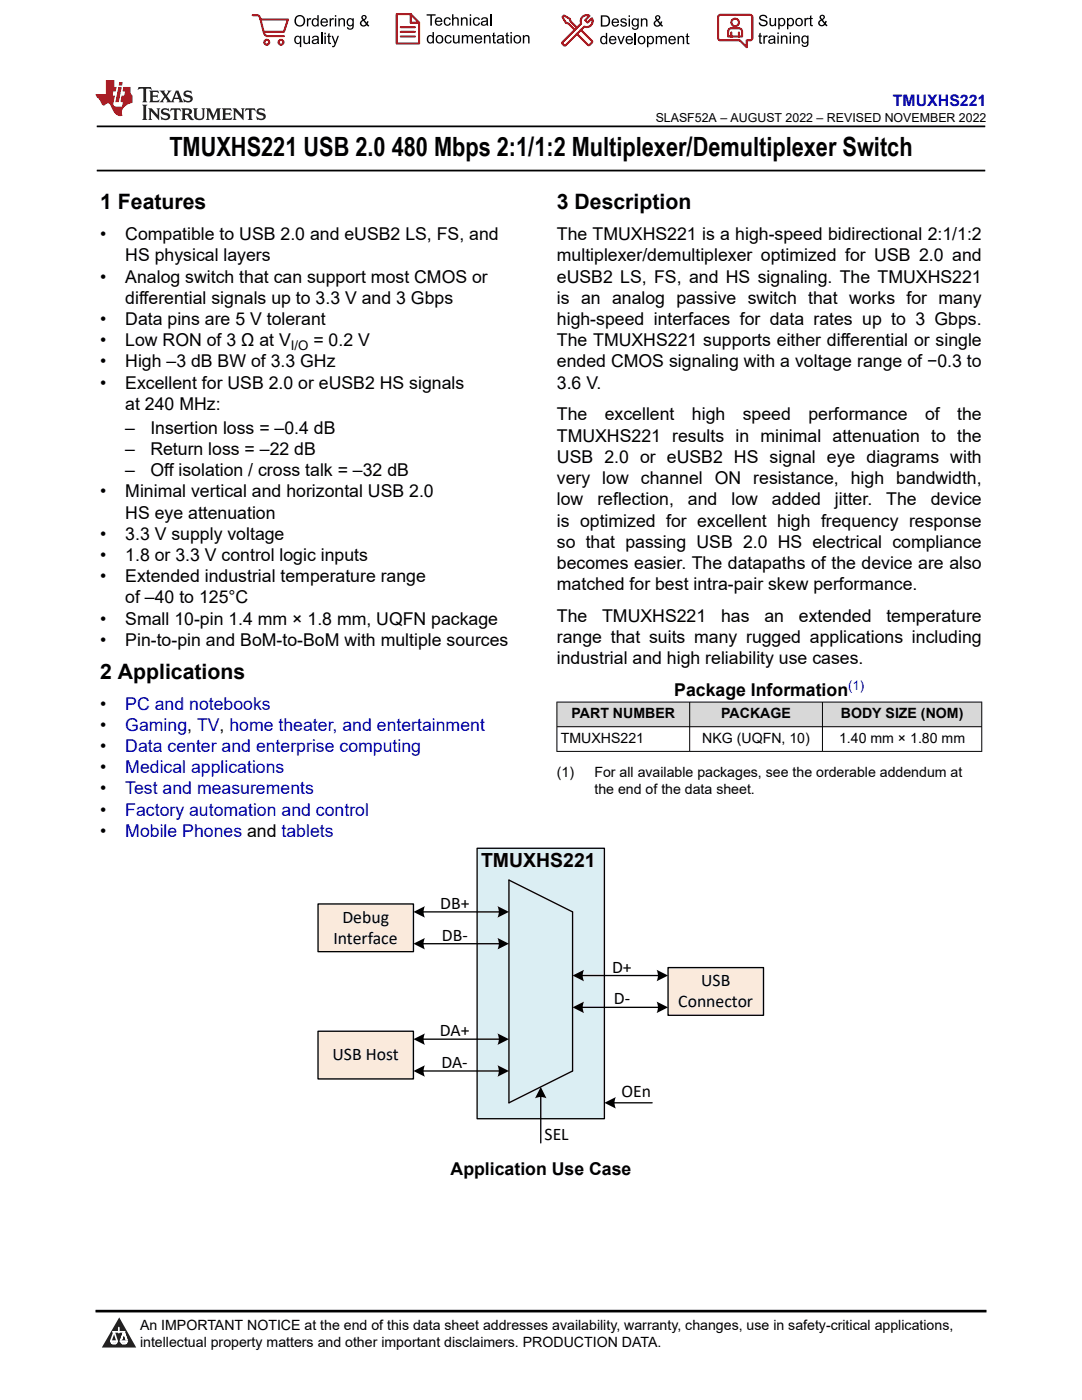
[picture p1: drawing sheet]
<svg xmlns="http://www.w3.org/2000/svg" width="216mm" height="279mm" viewBox="0 0 216 279" stroke-linecap="round" stroke-linejoin="round" font-family="sans-serif">
<path d="M19.3 25.2h177.3M19.3 34h177.3" fill="none" stroke="#000" stroke-width=".35"/>
<g fill="#d8d8d8">
<path d="M111.1 140.1h84.8v4.9h-84.8z" fill-rule="evenodd"/>
<path d="M111.2 140.2h26.4v4.8h-26.4z" fill-rule="evenodd"/>
<path d="M137.7 140.2h26.3v4.8h-26.3z" fill-rule="evenodd"/>
<path d="M164.2 140.2h31.6v4.8h-31.6z" fill-rule="evenodd"/>
</g>
<path d="M111.1 140.1h84.9M111.1 145h84.9M111.1 150h84.9M111.1 140.1v9.9M137.6 140.1v9.9M164.1 140.1v9.9M195.9 140.1v9.9" fill="none" stroke="#000" stroke-width=".2"/>
<path d="M95.2 169.3h25.4v54h-25.4z" fill-rule="evenodd" fill="#dbeef3"/>
<path d="M95.2 169.3h25.4v54h-25.4z" fill="none" stroke="#000" stroke-width=".26"/>
<path d="M63.5 180.4h19v9.5h-19z" fill-rule="evenodd" fill="#faeadc"/>
<path d="M101.6 175.6l12.7 6.4v31.7l-12.7 6.4zM63.5 180.4h19v9.5h-19zM84.4 182h15.1M84.4 188.3h15.1M116.1 194.7h15.2M84.4 207.4h15.1M84.4 213.7h15.1M116.1 201h15.2" fill="none" stroke="#000" stroke-width=".26"/>
<g fill="#000">
<path d="M82.5 182l2.3-1.2a2.59 2.59 0 0 0 0 2.3z" fill-rule="evenodd"/>
<path d="M82.5 188.3l2.3-1.1a2.59 2.59 0 0 0 0 2.3z" fill-rule="evenodd"/>
<path d="M99.3 180.8l2.3 1.2-2.3 1.1a2.59 2.59 0 0 0 0-2.3z" fill-rule="evenodd"/>
<path d="M99.3 187.2l2.3 1.1-2.3 1.2a2.59 2.59 0 0 0 0-2.3z" fill-rule="evenodd"/>
<path d="M114.3 194.7l2.2-1.2a2.59 2.59 0 0 0 0 2.3z" fill-rule="evenodd"/>
<path d="M114.3 201l2.2-1.1a2.59 2.59 0 0 0 0 2.3z" fill-rule="evenodd"/>
<path d="M131 193.5l2.3 1.2-2.3 1.1a2.59 2.59 0 0 0 0-2.3z" fill-rule="evenodd"/>
<path d="M82.5 207.4l2.3-1.2a2.59 2.59 0 0 0 0 2.3z" fill-rule="evenodd"/>
<path d="M82.5 213.7l2.3-1.1a2.59 2.59 0 0 0 0 2.3z" fill-rule="evenodd"/>
<path d="M99.3 206.2l2.3 1.2-2.3 1.1a2.59 2.59 0 0 0 0-2.3z" fill-rule="evenodd"/>
<path d="M99.3 212.6l2.3 1.1-2.3 1.2a2.59 2.59 0 0 0 0-2.3z" fill-rule="evenodd"/>
<path d="M131 199.9l2.3 1.1-2.3 1.2a2.59 2.59 0 0 0 0-2.3z" fill-rule="evenodd"/>
</g>
<path d="M63.5 205.8h19v9.5h-19z" fill-rule="evenodd" fill="#faeadc"/>
<path d="M63.5 205.8h19v9.5h-19z" fill="none" stroke="#000" stroke-width=".26"/>
<path d="M133.3 193.1h19.1v9.5h-19.1z" fill-rule="evenodd" fill="#faeadc"/>
<path d="M133.3 193.1h19.1v9.5h-19.1zM107.9 218.8v9.3M122.5 220.1h7.6" fill="none" stroke="#000" stroke-width=".26"/>
<g fill="#000">
<path d="M107.9 216.9l1.2 2.3a2.6 2.6 0 0 0-2.3 0z" fill-rule="evenodd"/>
<path d="M120.6 220.1l2.3-1.2a2.59 2.59 0 0 0 0 2.3z" fill-rule="evenodd"/>
</g>
<path d="M0 0h215.9v23.8h-215.9z" fill-rule="evenodd" fill="#fff"/>
<path d="M27.7 17.4l-.2 .6 .5-.3h.6v.1v2.2l-.2 .4h1l-.2-.4v-2.2v-.1h.5l.5 .3-.1-.6zM29.8 18.1l.2 .4v1.5l-.2 .4h1.9l.1-.6a1.08 1.08 0 0 1-1.3 .2v-.7h.6l.4 .2v-.6l-.4 .2h-.6v-.6l.2-.1a1 1 0 0 1 1 .2l-.1-.5zM31.8 18.1l1 1.1-1 1.2h.9l-.2-.2 .4-.7 .5 .7-.2 .2h1.6l-.2-.2 .1-.4h1l.1 .4-.1 .2h.9l-.2-.3-.8-2h-.5l-1 2.2-.8-1.1 .9-1.1h-.8l.2 .2-.5 .7-.3-.7 .1-.2zM35.2 18.5l.4 1h-.8zM36.8 18.2a.65 .65 0 0 0-.2 .7 .65 .65 0 0 0 .6 .5l.7 .2 .1 .2a.79 .79 0 0 1-.7 .4 .79 .79 0 0 1-.7-.5l.1 .7 .2-.1a.93 .93 0 0 0 1.1 .1 .93 .93 0 0 0 .4-1 1.46 1.46 0 0 0-1.2-.6l-.1-.3a1.09 1.09 0 0 1 1.2 .2l-.2-.6-.1 .1-.6-.2zM28.4 20.9l.2 .4v2.3l-.2 .3h1l-.2-.3v-2.3l.2-.4zM29.6 21.6l.2 .4v1.6l-.2 .3h.8l-.3-.3v-1.4l1.7 1.8v-2l.2-.4h-.8l.2 .2 .1 1.1-1.2-1.3zM32.3 21.8a.65 .65 0 0 0-.2 .7 .65 .65 0 0 0 .7 .4l.6 .2 .1 .2a.79 .79 0 0 1-.7 .4 .79 .79 0 0 1-.7-.5l.1 .7 .2-.1a.93 .93 0 0 0 1.1 .1 .93 .93 0 0 0 .4-.9 1.46 1.46 0 0 0-1.2-.6l-.1-.4a1.09 1.09 0 0 1 1.2 .2l-.2-.6-.1 .1-.6-.1zM34.1 21.6l-.1 .7a.63 .63 0 0 1 .7-.4l.1 1.7-.3 .3h1l-.2-.3v-1.7a.66 .66 0 0 1 .8 .4l-.1-.7zM36.2 21.6l.2 .4v1.6l-.2 .3h.9l-.2-.2v-.7h.5l.1 .2a.79 .79 0 0 0 1.2 .6l-1-.9a.61 .61 0 0 0 .6-.6 .61 .61 0 0 0-.5-.6zM36.9 21.9h.2a.47 .47 0 0 1 .5 .1 .47 .47 0 0 1 .1 .5l-.2 .2h-.6zM38.5 21.6l.2 .2a2.27 2.27 0 0 0 .4 2 1.04 1.04 0 0 0 1.7-.7v-1.3l.2-.2h-.8l.2 .4v1.1a.6 .6 0 0 1-.6 .6 .6 .6 0 0 1-.6-.6v-1.1l.3-.4zM41.1 21.6l.2 .4v1.6l-.2 .3h.7l-.2-.3v-1.5l.9 1.9 .8-1.9v1.5l-.2 .3h1l-.3-.3v-1.6l.3-.4h-.8l-.7 1.5-.7-1.5zM44.3 21.6l.2 .4v1.6l-.2 .3h1.9l.1-.5a1.09 1.09 0 0 1-1.3 .1v-.6h.6l.4 .1v-.6l-.4 .2h-.6v-.6l.2-.1a1.01 1.01 0 0 1 1 .3l-.1-.6zM46.4 21.6l.3 .4v1.6l-.3 .3h.8l-.2-.3v-1.4l1.6 1.8v-2l.2-.4h-.7l.2 .2v1.1l-1.2-1.3zM49 21.6l-.1 .7a.63 .63 0 0 1 .8-.4v1.7l-.3 .3h1l-.2-.3v-1.7a.66 .66 0 0 1 .8 .4l-.1-.7zM51.4 21.8a.65 .65 0 0 0-.2 .7 .65 .65 0 0 0 .6 .4l.6 .2 .2 .2a.79 .79 0 0 1-.8 .4 .79 .79 0 0 1-.6-.5l.1 .7 .2-.1a.93 .93 0 0 0 1 .1 .93 .93 0 0 0 .5-.9 1.46 1.46 0 0 0-1.3-.6l-.1-.4a1.09 1.09 0 0 1 1.3 .2l-.2-.6-.2 .1-.5-.1z" fill="#231f20"/>
<path d="M21.1 16v2.8h-2.1l.1 .3 .9 1a.95 .95 0 0 0 .9 .9 .59 .59 0 0 1 .6-.4 .59 .59 0 0 1 .5 .4l.4 .8a1.59 1.59 0 0 0 2.1 1.3 1.61 1.61 0 0 1 1-2.2l1-.4-.1-1.5a1.59 1.59 0 0 1-.4-1.6h-1.4l-.2 .9h.5l-.1 .8h-.5l-.2 1v.2l.4 .1-.2 .9h-.6a.73 .73 0 0 1-1.1-.7l.3-1.5h-.5l.2-.8h.5l.2-.9h-.5v-1.4zM23.6 17.4l-.6 3h.7l.6-3zM23.8 16.4l-.1 .7h.7l.1-.7z" fill="#ed1c24"/>
<g fill="#000">
<path d="M58.7 4.2a1.15 1.15 0 0 1 2.3 0 1.15 1.15 0 0 1-2.3 0zM59.3 3.5a.89 .89 0 0 0-.2 1.1 .89 .89 0 0 0 1.1 .4 .88 .88 0 0 0 .3-1.3 .88 .88 0 0 0-1.2-.2z" fill-rule="evenodd"/>
<path d="M58.9 7.3l.5-.2 .5 .3v-.3h.2v2.3h-.3v-.8a.74 .74 0 0 1-.9 0 .74 .74 0 0 1-.2-1zM59.1 7.5a.57 .57 0 0 0-.1 .7 .57 .57 0 0 0 .7 .2 .57 .57 0 0 0 .2-.7 .57 .57 0 0 0-.8-.2z" fill-rule="evenodd"/>
<path d="M61.2 3.6h.3v.3l.2-.2 .3-.1 .1 .1-.1 .3a.36 .36 0 0 0-.4 0 .36 .36 0 0 0-.1 .4v.9h-.3z" fill-rule="evenodd"/>
<path d="M60.5 7.1h.3v.9a.41 .41 0 0 0 .4 .6 .41 .41 0 0 0 .4-.6v-.9h.3v1.7h-.3v-.3a.58 .58 0 0 1-.7 .3 .58 .58 0 0 1-.4-.6z" fill-rule="evenodd"/>
<path d="M62.4 3.8l.5-.2 .4 .2v-.8h.3v2.3h-.3v-.2a.75 .75 0 0 1-1-.1 .75 .75 0 0 1 0-1zM62.6 4a.57 .57 0 0 0-.1 .7 .57 .57 0 0 0 .7 .2 .57 .57 0 0 0 .1-.7 .57 .57 0 0 0-.7-.2z" fill-rule="evenodd"/>
<path d="M62.4 7.3a.74 .74 0 0 1 .9-.1 .74 .74 0 0 1 .3 .9l.1 .7h-.3v-.2a.57 .57 0 0 1-.9 .2 .57 .57 0 0 1-.1-.8l.9-.3a.41 .41 0 0 0-.3-.4 .41 .41 0 0 0-.5 .4l-.3-.1zM62.6 8.2a.35 .35 0 0 0 .1 .5 .35 .35 0 0 0 .5-.3l.1-.4z" fill-rule="evenodd"/>
<path d="M64.7 6.5h.3v.3h-.3zM64.7 7.1h.3v1.7h-.3z" fill-rule="evenodd"/>
<path d="M64.2 3.8a.76 .76 0 0 1 .9-.1 .76 .76 0 0 1 .3 .8h-1.2a.47 .47 0 0 0 .4 .6 .47 .47 0 0 0 .5-.4l.3 .1a.82 .82 0 0 1-1.2 .3 .82 .82 0 0 1 0-1.3zM64.4 4l-.2 .3h.9l-.2-.4z" fill-rule="evenodd"/>
<path d="M65.8 3.6h.2v.3l.2-.2 .3-.1 .2 .1-.1 .3a.36 .36 0 0 0-.5 0 .36 .36 0 0 0 0 .4v.9h-.3z" fill-rule="evenodd"/>
<path d="M65.5 6.7l.3-.1v.5h.2v.3h-.2v.9v.2h.2l.1 .3a.41 .41 0 0 1-.5-.1 .41 .41 0 0 1-.1-.4v-.9h-.2v-.3h.2z" fill-rule="evenodd"/>
<path d="M66.1 7.1h.3l.5 1.4 .5-1.4h.2l-.6 1.7a.57 .57 0 0 1-.7 .6v-.3a.37 .37 0 0 0 .5-.3z" fill-rule="evenodd"/>
<path d="M66.8 3h.3v.3h-.3zM66.8 3.6h.3v1.7h-.3z" fill-rule="evenodd"/>
<path d="M67.5 3.6h.3v.3a.58 .58 0 0 1 .7-.3 .58 .58 0 0 1 .3 .7v1h-.2v-1a.4 .4 0 0 0-.5-.5 .4 .4 0 0 0-.3 .6v.9h-.3z" fill-rule="evenodd"/>
<path d="M69.3 3.8l.6-.2 .4 .2v-.2h.3v1.5a.71 .71 0 0 1-.5 .8 .71 .71 0 0 1-.9-.5h.3a.46 .46 0 0 0 .6 .3 .46 .46 0 0 0 .2-.6 .78 .78 0 0 1-1.1-.2 .78 .78 0 0 1 .1-1.1zM69.6 4a.53 .53 0 0 0-.1 .8 .53 .53 0 0 0 .8 0 .54 .54 0 0 0 0-.7 .54 .54 0 0 0-.7-.1z" fill-rule="evenodd"/>
<path d="M72.2 3.1a.53 .53 0 0 1 .9 .1 .53 .53 0 0 1-.4 .8l.5 .5 .1-.3 .2 .1-.2 .5 .4 .3-.2 .2-.3-.3a.71 .71 0 0 1-1.2 .1 .71 .71 0 0 1 .3-1.1l-.2-.5zM72.3 3.5a.3 .3 0 0 0 .6 0 .3 .3 0 0 0-.6 0zM72.3 4.3a.45 .45 0 0 0 0 .7 .45 .45 0 0 0 .7-.2l-.5-.6z" fill-rule="evenodd"/>
<path d="M85.1 2.8h1.8v.3h-.7v2h-.3v-2h-.8z" fill-rule="evenodd"/>
<path d="M85.3 7.2l.6-.2 .4 .2v-.8h.3v2.3h-.3v-.2a.76 .76 0 0 1-1-.1 .76 .76 0 0 1-.1-1zM85.6 7.4a.58 .58 0 0 0-.1 .7 .58 .58 0 0 0 .7 .2 .58 .58 0 0 0 .1-.7 .58 .58 0 0 0-.7-.2z" fill-rule="evenodd"/>
<path d="M87.2 7.2a.81 .81 0 0 1 1.1 .1 .81 .81 0 0 1-.1 1.2 .81 .81 0 0 1-1.2-.2v-.7zM87.3 7.4a.57 .57 0 0 0 0 .8 .57 .57 0 0 0 .8 0 .57 .57 0 0 0 0-.7 .57 .57 0 0 0-.8-.1z" fill-rule="evenodd"/>
<path d="M87 3.7a.77 .77 0 0 1 .9-.2 .77 .77 0 0 1 .4 .9h-1.3a.48 .48 0 0 0 .4 .5 .48 .48 0 0 0 .6-.3h.3a.83 .83 0 0 1-1.3 .4 .83 .83 0 0 1 0-1.3zM87.2 3.8l-.1 .3h.9l-.3-.4z" fill-rule="evenodd"/>
<path d="M88.7 3.7a.7 .7 0 0 1 1.2 .3h-.2a.45 .45 0 0 0-.6-.3 .45 .45 0 0 0-.3 .6 .45 .45 0 0 0 .3 .6 .45 .45 0 0 0 .6-.4l.3 .1a.76 .76 0 0 1-1.1 .5 .76 .76 0 0 1-.3-1.1z" fill-rule="evenodd"/>
<path d="M88.9 7.2a.7 .7 0 0 1 1.2 .3h-.3a.45 .45 0 0 0-.5-.3 .45 .45 0 0 0-.3 .6 .45 .45 0 0 0 .3 .6 .45 .45 0 0 0 .6-.3h.2a.76 .76 0 0 1-1 .5 .76 .76 0 0 1-.3-1.1z" fill-rule="evenodd"/>
<path d="M90.2 2.8h.3v.9a.59 .59 0 0 1 .7-.2 .59 .59 0 0 1 .3 .6v1h-.2v-1a.4 .4 0 0 0-.5-.4 .4 .4 0 0 0-.3 .5v.9h-.3z" fill-rule="evenodd"/>
<path d="M90.4 7h.3v.9a.41 .41 0 0 0 .4 .6 .41 .41 0 0 0 .3-.6v-.9h.3v1.7h-.2v-.3a.58 .58 0 0 1-.7 .3 .58 .58 0 0 1-.4-.7z" fill-rule="evenodd"/>
<path d="M92 3.5h.2v.2a.59 .59 0 0 1 .7-.3 .59 .59 0 0 1 .4 .7v1h-.3v-1a.41 .41 0 0 0-.4-.4 .41 .41 0 0 0-.4 .5v.9h-.2z" fill-rule="evenodd"/>
<path d="M92.1 7h.3v.3a.56 .56 0 0 1 1 0 .54 .54 0 0 1 .6-.3 .54 .54 0 0 1 .4 .5v1.2h-.3v-1.1a.34 .34 0 0 0-.3-.4 .34 .34 0 0 0-.4 .3v1.2h-.3v-1.1a.38 .38 0 0 0-.5-.3 .38 .38 0 0 0-.2 .5v.9h-.3z" fill-rule="evenodd"/>
<path d="M93.7 2.8h.3v.4h-.3zM93.7 3.5h.3v1.6h-.3z" fill-rule="evenodd"/>
<path d="M94.6 3.7a.7 .7 0 0 1 1.2 .3h-.3a.45 .45 0 0 0-.6-.3 .45 .45 0 0 0-.3 .6 .45 .45 0 0 0 .4 .6 .45 .45 0 0 0 .5-.4l.3 .1a.76 .76 0 0 1-1 .5 .76 .76 0 0 1-.4-1.1z" fill-rule="evenodd"/>
<path d="M94.9 7.2a.77 .77 0 0 1 .9-.1 .77 .77 0 0 1 .4 .8h-1.2a.48 .48 0 0 0 .3 .6 .48 .48 0 0 0 .6-.4l.3 .1a.83 .83 0 0 1-1.3 .3 .83 .83 0 0 1 0-1.3zM95.1 7.3l-.1 .4h.9l-.2-.4z" fill-rule="evenodd"/>
<path d="M96.6 7h.2v.3a.59 .59 0 0 1 .7-.3 .59 .59 0 0 1 .4 .7v1h-.3v-1a.41 .41 0 0 0-.4-.5 .41 .41 0 0 0-.4 .6v.9h-.2z" fill-rule="evenodd"/>
<path d="M96.1 3.7a.74 .74 0 0 1 1-.2 .74 .74 0 0 1 .3 .9v.7h-.2l-.1-.2a.59 .59 0 0 1-.8 .3 .59 .59 0 0 1-.2-.8l1-.3a.42 .42 0 0 0-.4-.5 .42 .42 0 0 0-.4 .4l-.3-.1zM96.3 4.5a.36 .36 0 0 0 .2 .5 .36 .36 0 0 0 .5-.2l.1-.5z" fill-rule="evenodd"/>
<path d="M98.4 6.6l.3-.2v.6h.2v.2h-.2v1v.2h.2l.1 .3a.41 .41 0 0 1-.5-.1 .41 .41 0 0 1-.1-.4v-1h-.2v-.2h.2z" fill-rule="evenodd"/>
<path d="M99.3 7.2a.74 .74 0 0 1 1-.2 .74 .74 0 0 1 .2 1l.1 .7h-.3v-.2a.59 .59 0 0 1-.8 .2 .59 .59 0 0 1-.3-.8l1.1-.3a.42 .42 0 0 0-.4-.4 .42 .42 0 0 0-.5 .3h-.2zM99.5 8a.36 .36 0 0 0 .2 .5 .36 .36 0 0 0 .4-.2l.2-.5z" fill-rule="evenodd"/>
<path d="M101 6.6l.3-.2v.6h.3v.2h-.3v1l.1 .2h.2v.3a.41 .41 0 0 1-.4-.1 .41 .41 0 0 1-.2-.4v-1h-.2v-.2h.2z" fill-rule="evenodd"/>
<path d="M101.9 6.4h.2v.3h-.2zM101.9 7h.2v1.7h-.2z" fill-rule="evenodd"/>
<path d="M102.7 7.2a.81 .81 0 0 1 1.1 .1 .81 .81 0 0 1-.1 1.2 .81 .81 0 0 1-1.2-.2v-.7zM102.9 7.4a.57 .57 0 0 0-.1 .8 .57 .57 0 0 0 .9 0 .57 .57 0 0 0-.1-.7 .57 .57 0 0 0-.7-.1z" fill-rule="evenodd"/>
<path d="M104.3 7h.3v.3a.59 .59 0 0 1 .7-.3 .59 .59 0 0 1 .4 .7v1h-.3v-1a.41 .41 0 0 0-.5-.5 .41 .41 0 0 0-.3 .6v.9h-.3z" fill-rule="evenodd"/>
<path d="M119.9 3.1h.8a1.12 1.12 0 0 1 1 1.1 1.12 1.12 0 0 1-1 1.1h-.8zM120.2 3.3v1.7h.5a.86 .86 0 0 0 .8-.8 .86 .86 0 0 0-.8-.9z" fill-rule="evenodd"/>
<path d="M119.9 7.4l.5-.3 .5 .3v-.8h.3v2.2h-.3v-.2a.75 .75 0 0 1-1 0 .75 .75 0 0 1-.1-1zM120.2 7.5a.57 .57 0 0 0-.2 .8 .57 .57 0 0 0 .8 .2 .57 .57 0 0 0 .1-.8 .57 .57 0 0 0-.7-.2z" fill-rule="evenodd"/>
<path d="M121.7 7.4a.76 .76 0 0 1 .9-.2 .76 .76 0 0 1 .4 .9h-1.2a.47 .47 0 0 0 .3 .5 .47 .47 0 0 0 .6-.3h.3a.82 .82 0 0 1-1.3 .4 .82 .82 0 0 1 0-1.3zM121.9 7.5l-.1 .3h.9l-.2-.4z" fill-rule="evenodd"/>
<path d="M122.2 3.9a.76 .76 0 0 1 .9-.2 .76 .76 0 0 1 .4 .9h-1.2a.47 .47 0 0 0 .4 .5 .47 .47 0 0 0 .5-.3h.3a.82 .82 0 0 1-1.2 .4 .82 .82 0 0 1-.1-1.3zM122.5 4l-.2 .3h.9l-.2-.4z" fill-rule="evenodd"/>
<path d="M123.9 3.8a.71 .71 0 0 1 1.1 .3h-.2a.32 .32 0 0 0-.4-.3 .32 .32 0 0 0-.3 .4h.1a.75 .75 0 0 1 .9 .8 .72 .72 0 0 1-.7 .3 .72 .72 0 0 1-.6-.5h.2a.36 .36 0 0 0 .4 .4 .36 .36 0 0 0 .3-.5 .8 .8 0 0 1-.9-.7z" fill-rule="evenodd"/>
<path d="M123.2 7.2h.3l.4 1.3 .5-1.3h.3l-.6 1.6h-.3z" fill-rule="evenodd"/>
<path d="M125.4 3.1h.3v.3h-.3zM125.4 3.7h.3v1.6h-.3z" fill-rule="evenodd"/>
<path d="M125 7.4a.76 .76 0 0 1 .9-.2 .76 .76 0 0 1 .4 .9h-1.2a.47 .47 0 0 0 .4 .5 .47 .47 0 0 0 .5-.3h.3a.82 .82 0 0 1-1.2 .4 .82 .82 0 0 1-.1-1.3zM125.3 7.5l-.2 .3h.9l-.2-.4z" fill-rule="evenodd"/>
<path d="M126.2 3.9l.5-.3 .5 .3v-.2h.3v1.4a.71 .71 0 0 1-.6 .8 .71 .71 0 0 1-.8-.5l.2 .1a.46 .46 0 0 0 .7 .2 .46 .46 0 0 0 .2-.6 .78 .78 0 0 1-1.1-.1 .78 .78 0 0 1 .1-1.1zM126.4 4a.53 .53 0 0 0 0 .8 .53 .53 0 0 0 .7 0 .54 .54 0 0 0 0-.7 .54 .54 0 0 0-.7-.1z" fill-rule="evenodd"/>
<path d="M127.5 7.3a.8 .8 0 0 1 1.1 .2 .8 .8 0 0 1-.1 1.1 .8 .8 0 0 1-1.2-.1v-.8zM127.7 7.5a.56 .56 0 0 0-.1 .9 .56 .56 0 0 0 .8-.1 .56 .56 0 0 0 0-.7 .56 .56 0 0 0-.7-.1z" fill-rule="evenodd"/>
<path d="M127.9 3.7h.2v.2a.58 .58 0 0 1 .7-.2 .58 .58 0 0 1 .4 .6v1h-.3v-1a.4 .4 0 0 0-.4-.4 .4 .4 0 0 0-.3 .5v.9h-.3z" fill-rule="evenodd"/>
<path d="M129.1 7.2h.2v.2a.72 .72 0 0 1 1-.1 .72 .72 0 0 1 .2 1 .64 .64 0 0 1-.5 .5 .64 .64 0 0 1-.6-.2v.8h-.3zM129.5 7.5a.56 .56 0 0 0-.1 .8 .56 .56 0 0 0 .7 .2 .56 .56 0 0 0 .1-.8 .56 .56 0 0 0-.7-.2z" fill-rule="evenodd"/>
<path d="M130.8 7.2h.3v.2a.55 .55 0 0 1 .9 0 .53 .53 0 0 1 .7-.3 .53 .53 0 0 1 .4 .6v1.1h-.3v-1a.34 .34 0 0 0-.3-.4 .34 .34 0 0 0-.4 .3v1.1h-.3v-1a.37 .37 0 0 0-.5-.4 .37 .37 0 0 0-.2 .6v.8h-.3z" fill-rule="evenodd"/>
<path d="M130.9 3.2a.53 .53 0 0 1 .8 .1 .53 .53 0 0 1-.3 .8l.4 .5 .1-.4 .3 .1-.2 .5 .3 .3-.2 .3-.3-.4a.71 .71 0 0 1-1.2 .1 .71 .71 0 0 1 .4-1.1l-.3-.5zM130.9 3.6a.3 .3 0 0 0 .6 0 .3 .3 0 0 0-.6 0zM130.9 4.3a.45 .45 0 0 0 0 .7 .45 .45 0 0 0 .7-.2l-.5-.6z" fill-rule="evenodd"/>
<path d="M133.6 7.4a.76 .76 0 0 1 .9-.2 .76 .76 0 0 1 .4 .9h-1.3a.47 .47 0 0 0 .4 .5 .47 .47 0 0 0 .6-.3h.3a.82 .82 0 0 1-1.3 .4 .82 .82 0 0 1 0-1.3zM133.8 7.5l-.1 .3h.9l-.3-.4z" fill-rule="evenodd"/>
<path d="M135.2 7.2h.3v.2a.58 .58 0 0 1 .7-.2 .58 .58 0 0 1 .3 .6v1h-.3v-1a.4 .4 0 0 0-.4-.4 .4 .4 0 0 0-.3 .5v.9h-.3z" fill-rule="evenodd"/>
<path d="M137 6.8l.3-.2v.6h.2v.2h-.2v1v.2h.2l.1 .2a.41 .41 0 0 1-.5 0 .41 .41 0 0 1-.1-.5v-.9h-.2v-.2h.2z" fill-rule="evenodd"/>
<path d="M151.7 3.1a.88 .88 0 0 1 1.4 .5h-.3a.49 .49 0 0 0-.5-.5 .49 .49 0 0 0-.4 .6v.1a1.06 1.06 0 0 1 1.3 1 .95 .95 0 0 1-1 .4 .95 .95 0 0 1-.8-.7h.3a.58 .58 0 0 0 .6 .5 .58 .58 0 0 0 .5-.6l-.2-.1a.95 .95 0 0 1-1.1-.9z" fill-rule="evenodd"/>
<path d="M151.5 6.7l.3-.2v.6h.3v.2h-.3v1v.2h.3v.2a.41 .41 0 0 1-.5 0 .41 .41 0 0 1-.1-.5v-.9h-.2v-.2h.2z" fill-rule="evenodd"/>
<path d="M152.3 7.1h.3v.2l.1-.2h.4h.1l-.1 .3a.36 .36 0 0 0-.4 0 .36 .36 0 0 0-.1 .5v.8h-.3z" fill-rule="evenodd"/>
<path d="M153.4 7.3a.74 .74 0 0 1 1-.2 .74 .74 0 0 1 .3 .9l.1 .7h-.3l-.1-.2a.57 .57 0 0 1-.8 .3 .57 .57 0 0 1-.1-.9l.9-.2a.41 .41 0 0 0-.4-.4 .41 .41 0 0 0-.4 .3h-.3zM153.7 8.1a.35 .35 0 0 0 .1 .5 .35 .35 0 0 0 .5-.2l.1-.5z" fill-rule="evenodd"/>
<path d="M153.5 3.6h.3v.9a.41 .41 0 0 0 .4 .5 .41 .41 0 0 0 .4-.5v-.9h.3v1.6h-.3v-.2a.58 .58 0 0 1-.7 .2 .58 .58 0 0 1-.4-.6z" fill-rule="evenodd"/>
<path d="M155.1 6.5h.3v.3h-.3zM155.1 7.1h.3v1.6h-.3z" fill-rule="evenodd"/>
<path d="M155.3 3.6h.2v.2a.72 .72 0 0 1 1-.1 .72 .72 0 0 1 .2 1 .64 .64 0 0 1-.5 .5 .64 .64 0 0 1-.6-.2v.8h-.3zM155.7 3.9a.56 .56 0 0 0-.2 .8 .56 .56 0 0 0 .8 .2 .56 .56 0 0 0 .1-.8 .56 .56 0 0 0-.7-.2z" fill-rule="evenodd"/>
<path d="M155.8 7.1h.3v.2a.58 .58 0 0 1 .7-.2 .58 .58 0 0 1 .3 .6v1h-.2v-1a.4 .4 0 0 0-.5-.4 .4 .4 0 0 0-.3 .5v.9h-.3z" fill-rule="evenodd"/>
<path d="M157 3.6h.3v.2a.72 .72 0 0 1 1-.1 .72 .72 0 0 1 .1 1 .64 .64 0 0 1-.4 .5 .64 .64 0 0 1-.7-.2v.8h-.3zM157.4 3.9a.56 .56 0 0 0-.1 .8 .56 .56 0 0 0 .7 .2 .56 .56 0 0 0 .2-.8 .56 .56 0 0 0-.8-.2z" fill-rule="evenodd"/>
<path d="M157.6 6.5h.2v.3h-.2zM157.6 7.1h.2v1.6h-.2z" fill-rule="evenodd"/>
<path d="M158.3 7.1h.2v.2a.58 .58 0 0 1 .7-.2 .58 .58 0 0 1 .4 .6v1h-.3v-1a.4 .4 0 0 0-.4-.4 .4 .4 0 0 0-.4 .5v.9h-.2z" fill-rule="evenodd"/>
<path d="M158.9 3.7a.8 .8 0 0 1 1.2 .2 .8 .8 0 0 1-.2 1.1 .8 .8 0 0 1-1.1-.1l-.1-.8zM159.1 3.9a.56 .56 0 0 0-.1 .9 .56 .56 0 0 0 .9 0 .56 .56 0 0 0-.1-.8 .56 .56 0 0 0-.7-.1z" fill-rule="evenodd"/>
<path d="M160.1 7.3l.5-.2 .5 .2v-.2h.2v1.4a.71 .71 0 0 1-.5 .9 .71 .71 0 0 1-.8-.5h.2a.46 .46 0 0 0 .6 .2 .46 .46 0 0 0 .2-.6 .78 .78 0 0 1-1-.1 .78 .78 0 0 1 .1-1.1zM160.3 7.4a.53 .53 0 0 0-.1 .8 .53 .53 0 0 0 .8 0 .54 .54 0 0 0 0-.7 .54 .54 0 0 0-.7-.1z" fill-rule="evenodd"/>
<path d="M160.5 3.6h.3v.2l.1-.2h.4h.1l-.1 .3a.36 .36 0 0 0-.4 0 .36 .36 0 0 0-.1 .5v.8h-.3z" fill-rule="evenodd"/>
<path d="M161.6 3.2l.3-.2v.6h.3v.2h-.3v1l.1 .2h.2v.2a.41 .41 0 0 1-.4 0 .41 .41 0 0 1-.2-.5v-.9h-.2v-.2h.2z" fill-rule="evenodd"/>
<path d="M163.7 3.1a.53 .53 0 0 1 .8 .1 .53 .53 0 0 1-.3 .8l.4 .5 .1-.3h.3l-.2 .5 .3 .3-.2 .3-.3-.3a.71 .71 0 0 1-1.2 .1 .71 .71 0 0 1 .4-1.2l-.3-.5zM163.8 3.5a.3 .3 0 0 0 .6 0 .3 .3 0 0 0-.6 0zM163.7 4.2a.45 .45 0 0 0 0 .8 .45 .45 0 0 0 .7-.3l-.5-.6z" fill-rule="evenodd"/>
</g>
<path d="M64.2 6.5v2.3M97.9 2.8v2.3M126.8 6.6v2.2" fill="none" stroke="#000" stroke-width=".28"/>
<g fill="none" stroke="#de0000" stroke-width=".42">
<path d="M50.4 3l1.1 .1a1.4 1.4 0 0 1 .6 1.2l.6 2.5a.95 .95 0 0 0 1.2 .4h2.8M52 3.9h5.5l-.8 2.4h-4M79.1 2.8h2.8v1.7h1.7v4.2h-4.5zM80 6.4h2.8M80 5.4h2.8M80 7.3h2.8M82 2.8l1.6 1.7M115.1 5.5l-1.2-1.2-.2-.5-1.2-.7-.3 .3 .7 1.1 .5 .2 1.3 1.3M115.9 6l2.2 2.2v.3l-.5 .5h-.3l-2.2-2.2zM115.9 6l.7-.7a1.19 1.19 0 0 0 1.3-.3 1.19 1.19 0 0 0 .2-1.4l-.8 .9-.5-.5 .8-.8a1.19 1.19 0 0 0-1.3 .1 1.19 1.19 0 0 0-.3 1.4l-3.8 3.7v.3l.3 .3h.3l2.3-2.2M143.3 3.2l.5-.2h5.9l.4 .2v4.4l-.2 .4-.9 .1v1.3l-1.4-1.3h-3.8l-.5-.3zM145.5 5.8l.4-.1h1.6a.61 .61 0 0 1 .6 .6v1h-2.8v-1z"/>
<path d="M145.9 6.5v.8M147.4 6.5v.8"/>
<circle cx="53.2" cy="8.4" r=".49"/>
<circle cx="56.1" cy="8.4" r=".49"/>
<circle cx="146.7" cy="4.5" r=".75"/>
</g>
<path d="M0 261.4h215.9v18h-215.9z" fill-rule="evenodd" fill="#fff"/>
<path d="M23.8 262.9l3.4 6h-6.9z" fill="#231f20"/>
<path d="M22.1 267.7h1.3l-.4 .5h-.3a.55 .55 0 0 1-.6-.5z" fill-rule="evenodd" fill="#fff"/>
<path d="M22.1 267.7h1.3l-.4 .5h-.3a.55 .55 0 0 1-.6-.5z" fill="none" stroke="#231f20" stroke-width=".34"/>
<path d="M22.1 267.7h1.3l-.4 .5h-.5zM22.6 265.8h.1M22.6 265.8h2.3zM23.7 265.9h.1M23.7 264.9v1zM24 267.7h.1" fill="none" stroke="#fff" stroke-width=".34"/>
<path d="M24.7 265.8l-.7 1.9z" fill="#fff"/>
<path d="M24.7 265.8l-.7 1.9z" fill="none" stroke="#fff" stroke-width=".34"/>
<path d="M24.7 265.8l.7 1.9z" fill="#fff"/>
<path d="M22.8 265.8l-.7 1.9zM22.8 265.8l.6 1.9zM24.7 265.8l.7 1.9zM25.3 267.7h.1" fill="none" stroke="#fff" stroke-width=".34"/>
<path d="M24.1 267.7h1.3a.65 .65 0 0 1-.6 .5 .65 .65 0 0 1-.7-.5z" fill-rule="evenodd" fill="#fff"/>
<path d="M24.1 267.7h1.3a.65 .65 0 0 1-.6 .5 .65 .65 0 0 1-.7-.5z" fill="none" stroke="#231f20" stroke-width=".34"/>
<path d="M24 267.7h.1M24.1 267.7h1.3l-.4 .5h-.5z" fill="none" stroke="#fff" stroke-width=".34"/>
<path d="M19 261.7h177.8" fill="none" stroke="#000" stroke-width=".53"/>
<text font-size="5.3" x="33.8" y="31.2">TMUXHS221 USB 2.0 480 Mbps 2:1/1:2 Multiplexer/Demultiplexer Switch</text>
<g font-size="4.2">
<text x="20" y="41.8">1 Features</text>
<text x="111.1" y="41.8">3 Description</text>
<text x="20" y="135.5">2 Applications</text>
</g>
<text font-size="3.9" x="96" y="173.1">TMUXHS221</text>
<g font-size="3.5">
<text x="20" y="47.9">•</text>
<text x="25" y="47.9">Compatible to USB 2.0 and eUSB2 LS, FS, and</text>
<text x="111.1" y="47.9">The TMUXHS221 is a high-speed bidirectional 2:1/1:2</text>
<text x="25" y="52.2">HS physical layers</text>
<text x="111.1" y="52.2">multiplexer/demultiplexer optimized for USB 2.0 and</text>
<text x="20" y="56.4">•</text>
<text x="25" y="56.4">Analog switch that can support most CMOS or</text>
<text x="111.1" y="56.4">eUSB2 LS, FS, and HS signaling. The TMUXHS221</text>
<text x="20" y="64.9">•</text>
<text x="25" y="60.6">differential signals up to 3.3 V and 3 Gbps</text>
<text x="25" y="64.9">Data pins are 5 V tolerant</text>
<text x="111.1" y="64.9">high-speed interfaces for data rates up to 3 Gbps.</text>
<text x="111.1" y="60.6">is an analog passive switch that works for many</text>
<text x="20" y="69.1">•</text>
<text x="25" y="69.1">Low RON of 3 Ω at V</text>
<text x="62.5" y="69.1">= 0.2 V</text>
<text x="111.1" y="69.1">The TMUXHS221 supports either differential or single</text>
<text x="20" y="73.3">•</text>
<text x="20" y="77.6">•</text>
<text x="25" y="73.3">High –3 dB BW of 3.3 GHz</text>
<text x="25" y="77.6">Excellent for USB 2.0 or eUSB2 HS signals</text>
<text x="111.1" y="73.3">ended CMOS signaling with a voltage range of −0.3 to</text>
<text x="111.1" y="77.6">3.6 V.</text>
<text x="25" y="81.8">at 240 MHz:</text>
<text x="111.1" y="83.9">The</text>
<text x="120.7" y="83.9">excellent</text>
<text x="138.1" y="83.9">high</text>
<text x="148.2" y="83.9">speed</text>
<text x="161.3" y="83.9">performance</text>
<text x="184.6" y="83.9">of</text>
<text x="191" y="83.9">the</text>
<text x="25" y="86.6">–</text>
<text x="30" y="86.6">Insertion loss = –0.4 dB</text>
<text x="111.1" y="88.2">TMUXHS221 results in minimal attenuation to the</text>
<text x="25" y="90.8">–</text>
<text x="25" y="95">–</text>
<text x="30" y="90.8">Return loss = –22 dB</text>
<text x="30" y="95">Off isolation / cross talk = –32 dB</text>
<text x="111.1" y="92.4">USB 2.0 or eUSB2 HS signal eye diagrams with</text>
<text x="20" y="99.3">•</text>
<text x="25" y="99.3">Minimal vertical and horizontal USB 2.0</text>
<text x="111.1" y="100.9">low</text>
<text x="111.1" y="96.6">very low channel ON resistance, high bandwidth,</text>
<text x="119.2" y="100.9">reflection,</text>
<text x="137.3" y="100.9">and</text>
<text x="145.9" y="100.9">low</text>
<text x="154" y="100.9">added</text>
<text x="166.6" y="100.9">jitter.</text>
<text x="176.8" y="100.9">The</text>
<text x="185.7" y="100.9">device</text>
<text x="20" y="107.7">•</text>
<text x="25" y="103.5">HS eye attenuation</text>
<text x="25" y="107.7">3.3 V supply voltage</text>
<text x="111.1" y="105.1">is optimized for excellent high frequency response</text>
<text x="20" y="112">•</text>
<text x="25" y="112">1.8 or 3.3 V control logic inputs</text>
<text x="111.1" y="109.3">so that passing USB 2.0 HS electrical compliance</text>
<text x="111.1" y="113.6">becomes easier. The datapaths of the device are also</text>
<text x="20" y="116.2">•</text>
<text x="25" y="116.2">Extended industrial temperature range</text>
<text x="111.1" y="117.8">matched for best intra-pair skew performance.</text>
<text x="20" y="124.7">•</text>
<text x="25" y="120.4">of –40 to 125°C</text>
<text x="25" y="124.7">Small 10-pin 1.4 mm × 1.8 mm, UQFN package</text>
<text x="111.1" y="124.1">The</text>
<text x="120.2" y="124.1">TMUXHS221</text>
<text x="143.9" y="124.1">has</text>
<text x="152.5" y="124.1">an</text>
<text x="159.4" y="124.1">extended</text>
<text x="176.9" y="124.1">temperature</text>
<text x="20" y="128.9">•</text>
<text x="25" y="128.9">Pin-to-pin and BoM-to-BoM with multiple sources</text>
<text x="111.1" y="128.4">range that suits many rugged applications including</text>
<text x="111.1" y="132.6">industrial and high reliability use cases.</text>
<text x="20" y="141.6">•</text>
<text x="134.5" y="139">Package Information</text>
<text x="20" y="145.8">•</text>
<text x="20" y="150.1">•</text>
<text x="20" y="154.3">•</text>
<text x="20" y="158.5">•</text>
<text x="20" y="162.8">•</text>
<text x="20" y="167">•</text>
<text x="68.3" y="184.1">Debug</text>
<text x="87.8" y="181.4">DB+</text>
<text x="66.5" y="188.3">Interface</text>
<text x="88.2" y="187.7">DB-</text>
<text x="122.1" y="194.1">D+</text>
<text x="139.9" y="196.8">USB</text>
<text x="122.5" y="200.4">D-</text>
<text x="135.3" y="201">Connector</text>
<text x="87.8" y="206.8">DA+</text>
<text x="66.4" y="211.6">USB Host</text>
<text x="88.1" y="213.1">DA-</text>
<text x="124" y="218.8">OEn</text>
<text x="108.7" y="227.5">SEL</text>
<text x="89.9" y="234.4">Application Use Case</text>
</g>
<g font-size="3.5" fill="#00f">
<text x="25" y="141.6">PC and notebooks</text>
<text x="25" y="145.8">Gaming, TV, home theater, and entertainment</text>
<text x="25" y="150.1">Data center and enterprise computing</text>
<text x="25" y="154.3">Medical applications</text>
<text x="25" y="158.5">Test and measurements</text>
<text x="25" y="162.8">Factory automation and control</text>
<text x="25" y="167">Mobile Phones and tablets</text>
</g>
<text font-size="3.2" fill="#00f" x="178.1" y="21.1">TMUXHS221</text>
<g font-size="2.8">
<text x="114" y="143.4">PART NUMBER</text>
<text x="143.9" y="143.4">PACKAGE</text>
<text x="167.8" y="143.4">BODY SIZE (NOM)</text>
<text x="111.9" y="148.3">TMUXHS221</text>
<text x="140.1" y="148.3">NKG (UQFN, 10)</text>
<text x="167.4" y="148.3">1.40 mm × 1.80 mm</text>
<text x="111.1" y="155.1">(1)</text>
<text x="118.6" y="155.1">For all available packages, see the orderable addendum at</text>
<text x="118.6" y="158.5">the end of the data sheet.</text>
<text x="27.9" y="265.5">An IMPORTANT NOTICE at the end of this data sheet addresses availability, warranty, changes, use in safety-critical applications,</text>
<text x="27.9" y="268.9">intellectual property matters and other important disclaimers. PRODUCTION DATA.</text>
</g>
<text font-size="2.6" x="58" y="69.8">I/O</text>
<text font-size="2.6" fill="#00f" x="169.2" y="137.8">(1)</text>
<text font-size="2.5" x="130.8" y="24.3">SLASF52A – AUGUST 2022 – REVISED NOVEMBER 2022</text>
</svg>
